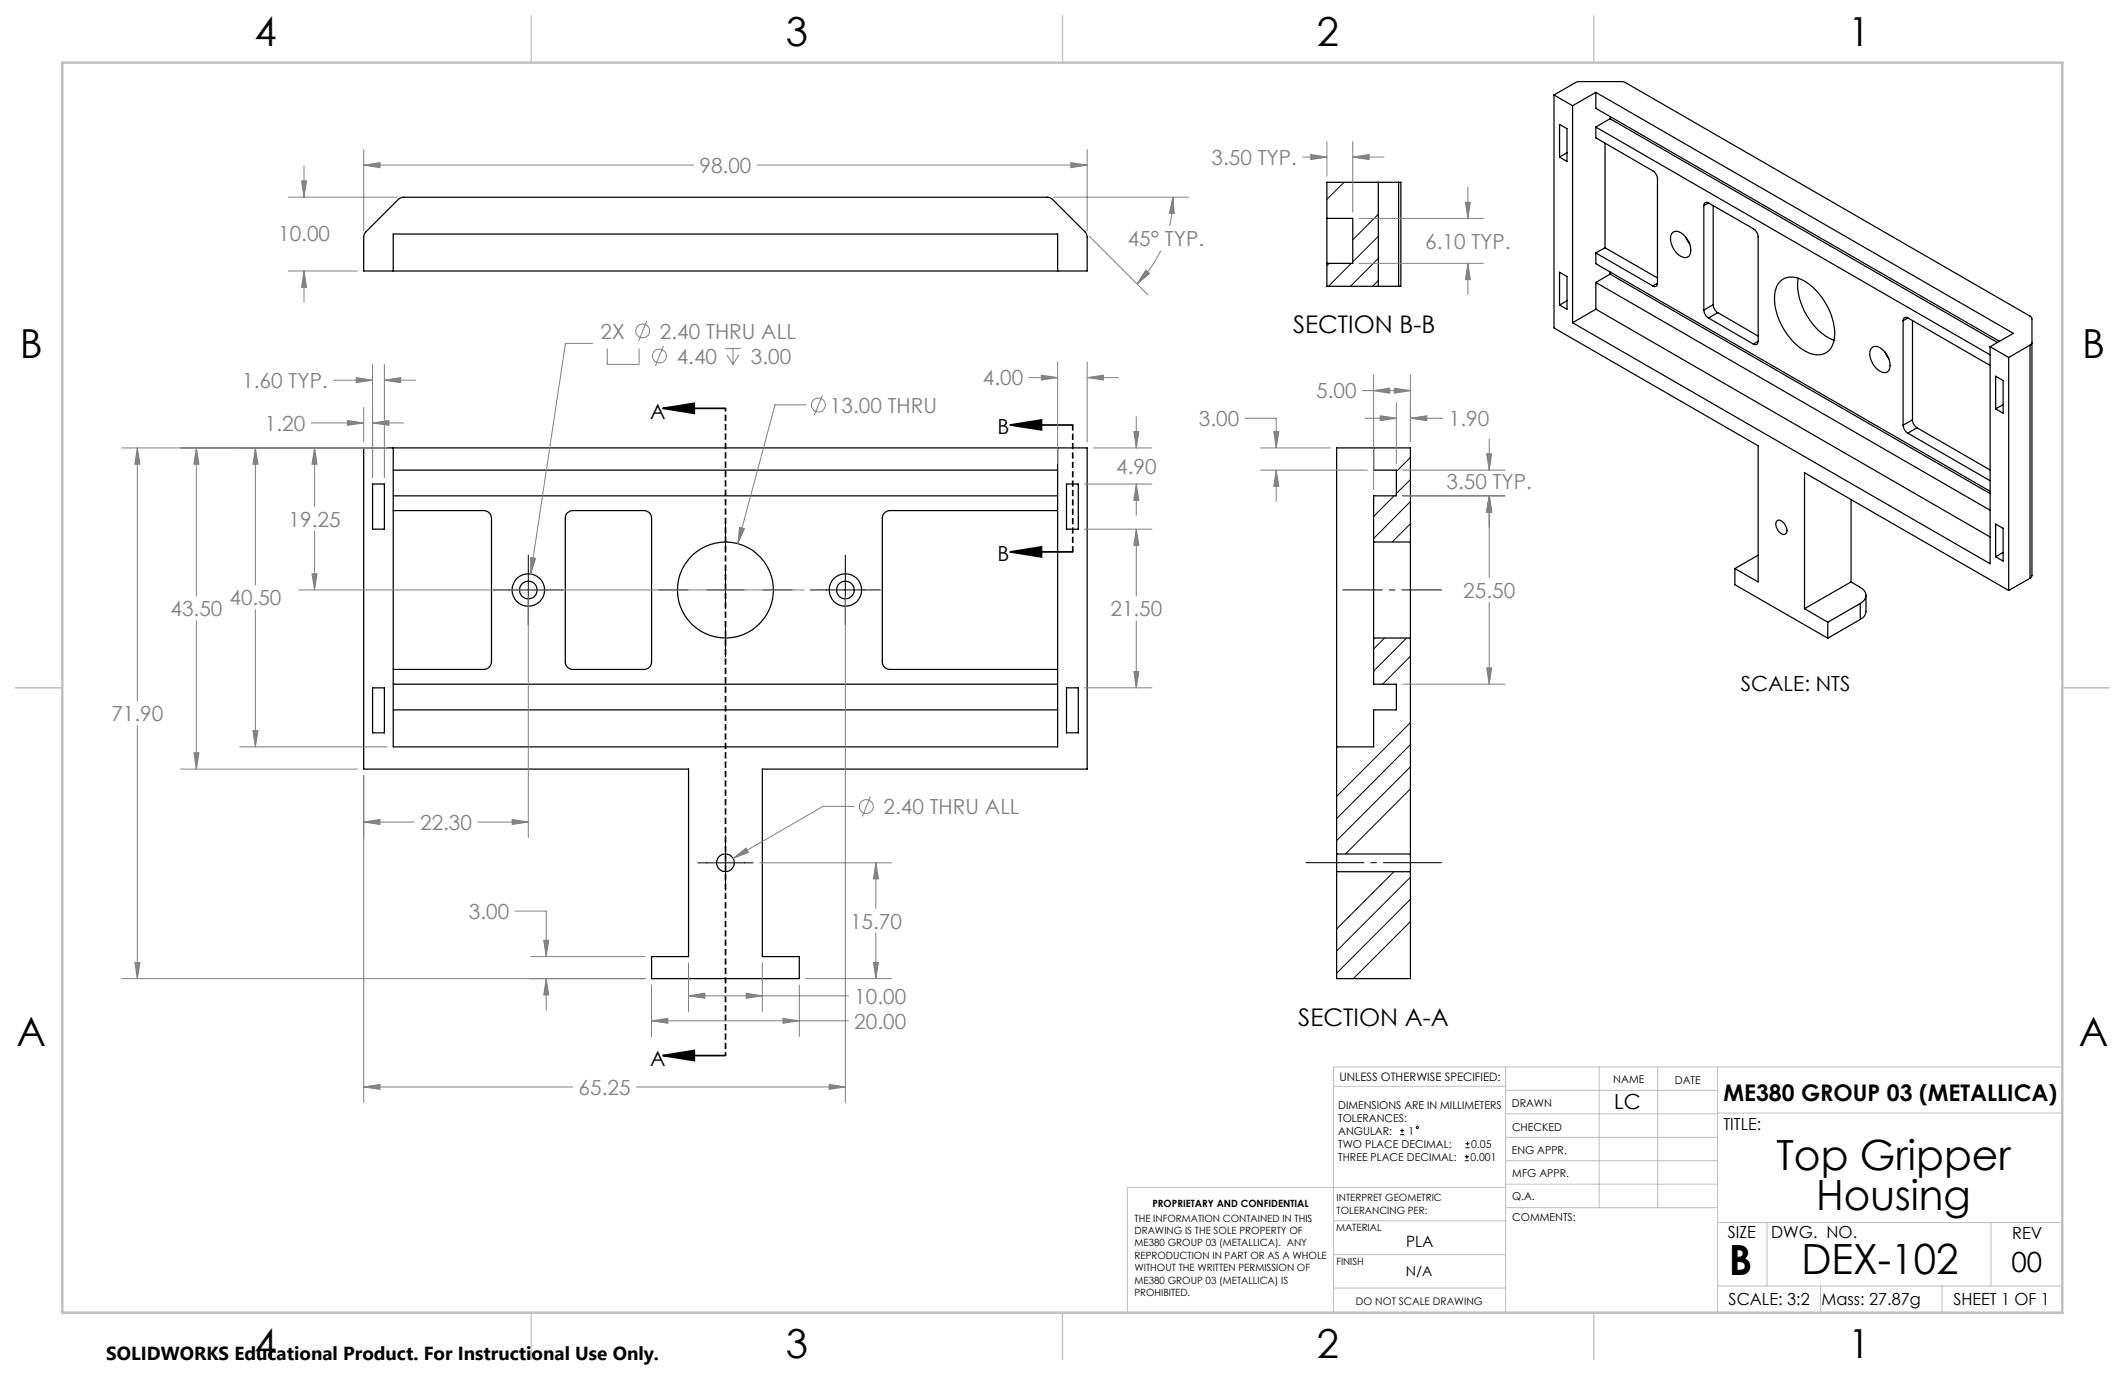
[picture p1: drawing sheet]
<svg xmlns="http://www.w3.org/2000/svg" width="432mm" height="279mm" viewBox="0 0 432 279" stroke-linecap="round" stroke-linejoin="round" font-family="sans-serif">
<g fill="none" stroke="#000" stroke-width=".25">
<path d="M315.8 19.3l4.7-2.7h9.1l.5 .1 82.7 47.8 .1 .2v52.3l-.4 .5M315.8 19.3v47.3l41.5 24v27.7l-4.8-2.8M315.8 19.3l3.7 2.2M324.3 18.8l84.8 48.9-4.7 2.7M324.3 18.8l-4.8 2.7M324.3 18.8v3.2l82 47.4M280.1 37v21.2M284.2 37h.5v21.2h-.5M284.2 37h-14.6v21.2h14.6M284.2 37v21.2M316.9 25.3l1.5 .8v6.7l-1.5-.9zM318.4 31l-1.5 .9"/>
<path d="M319.5 21.5v44.1M324.3 25.8v2.2l11.5 6.7a2.11 2.11 0 0 1 1 1.6v21.3M324.3 25.8l80.1 46.3M326.1 29.1v21.2M327.2 24.1l78.7 45.5M327.2 23.7v.4M327.2 24.1l-2.9 1.7M79.9 55.1v-7.5h135v7.5M81 40.5l.9-.4h131l1 .4 6.8 6.8 .2 .7v7.1h-147l.1-7.5 .3-.5zM269.6 44.4h5.3v9.1h-5.3M316.9 55.3l1.5 .9v6.6l-1.5-.8zM324.3 51.4v2.2l80.1 46.2"/>
<path d="M324.3 57.4v5.4M324.3 51.4l11.5 6.7M324.3 57.4l80.1 46.3M326.1 50.3l-1.8 1.1M326.1 50.3l10.7 6.2M327.2 55.3v.4M327.2 55.7l77.2 44.6M327.2 55.7l-2.9 1.7M336.8 57.6a.58 .58 0 0 1-.3 .6 .58 .58 0 0 1-.7-.1M336.8 57.6l-1 .5M339.8 47.3a1.47 1.47 0 0 1 2.1 .3 3.8 3.8 0 0 1 1.4 4.4 1.52 1.52 0 0 1-2.2-.2 4.3 4.3 0 0 1-1.5-4.1zM342.5 48.2l.8 1.3"/>
<path d="M346.2 41.8v21.2M347.2 41.2l9.1 5.3a2.1 2.1 0 0 1 1 1.7v21.2M347.2 41.2a.58 .58 0 0 0-.7 0 .58 .58 0 0 0-.3 .6M347.2 41.2l-1 .6M348.1 41.8v20.1M361.5 57.4a3.6 3.6 0 0 1 4.6-.6 13.3 13.3 0 0 1 6.7 11.3 3.7 3.7 0 0 1-2.7 3.9 6.3 6.3 0 0 1-5.3-2.1 12.8 12.8 0 0 1-4.1-10.7l.5-1.3zM365.4 56.6a12.8 12.8 0 0 0 4.1 10.5l1.4 1.1 1.8 .9M318.4 61.1l-1.5 .9M319.5 65.6l84.9 48.9v-44.1M324.3 62.8l-4.8 2.8M324.3 62.8l80.1 46.3M346.2 63a2.11 2.11 0 0 0 1 1.6"/>
<path d="M347.2 64.6l9.1 5.3M348.1 61.9a2.11 2.11 0 0 0 1 1.6M348.1 61.9l-1.9 1.1M349.1 63.5l8.2 4.8M349.1 63.5l-1.9 1.1M357.3 69.4a.58 .58 0 0 1-.3 .6 .58 .58 0 0 1-.7-.1M357.3 69.4l-1 .5M380.3 70.7a1.47 1.47 0 0 1 2.1 .2 3.7 3.7 0 0 1 1.3 4.5 1.56 1.56 0 0 1-2.1-.2 4.3 4.3 0 0 1-1.5-4.2zM383 71.5l.8 1.4M386.7 65.2v21.2M387.7 64.6a.6 .6 0 0 0-.7 0 .6 .6 0 0 0-.3 .6M387.7 64.6l16.7 9.7"/>
<path d="M387.7 64.6l-1 .6M388.6 65.2v20.1M404.4 70.4l3.8 2.2M405.5 76.4l1.5 .9v6.7l-1.5-.9zM408.2 72.6v47.4M412.5 70.1l-4.3 2.5M412.5 70.1v47.4M412.9 69.6l-.4 .5M73.9 91h147v65.3h-66v38.1h7.5v4.5h-30v-4.5h7.5v-38.1h-66zM75.7 98.4h2.4v9.1h-2.4zM79.9 91v60.8h135v-60.8M79.9 95.5h135"/>
<path d="M216.7 98.4h2.4v9.1h-2.4zM279.1 91v4.5h4.6v5.3h-4.6v9.3M386.7 86.4a2.11 2.11 0 0 0 1 1.6M387.7 88l16.7 9.7M388.6 85.3a1.96 1.96 0 0 0 .9 1.6M388.6 85.3l-1.9 1.1M389.5 86.9l14.9 8.6M389.5 86.9l-1.8 1.1M407 82.2l-1.5 .9M79.9 103.8h18.5a1.57 1.57 0 0 1 1.5 1.5v29.2a1.57 1.57 0 0 1-1.5 1.5h-18.5M79.9 100.8h135M115.3 104.2l1-.4h14.6a1.51 1.51 0 0 1 1.5 1.5v29.2a1.51 1.51 0 0 1-1.5 1.5h-14.6a1.51 1.51 0 0 1-1.4-1.5v-29.2l.1-.6z"/>
<path d="M214.9 103.8h-34.1a1.57 1.57 0 0 0-1.5 1.5v29.2a1.57 1.57 0 0 0 1.5 1.5h34.1M279.1 110.1v19.5M279.1 110.1h7.5M286.6 110.1v19.5M286.6 110.1v-19.1h-15v82.5M352.5 115.5v3.3l18.9 10.9M357.3 112.8l-4.8 2.7M361.1 105.8a1.27 1.27 0 0 1 1.7 .8l.1 .4a.89 .89 0 0 1 .2 1.1 .89 .89 0 0 1-.9 .4 2.29 2.29 0 0 1-1.3-2.5zM376.1 118.3a5.2 5.2 0 0 1 2.9 2.1 1.78 1.78 0 0 1-1 2.2M376.1 118.3l-9.4 5.4M376.1 101.5v16.8M405.5 106.5l1.5 .9v6.6l-1.5-.9z"/>
<path d="M407 112.3l-1.5 .8M408.2 120l-41.5-23.9v27.6M412.5 117.5l-4.3 2.5M75.7 139.8h2.4v9.1h-2.4zM79.9 139h135M216.7 139.8h2.4v9.1h-2.4zM279.1 129.6v9.4h4.6v5.3h-4.6v7.5h-7.5M279.1 129.6h7.5M286.6 129.6v43.9M366.7 123.7l4.7 2.7M371.4 126.4v3.3M378 122.6l-6.6 3.8"/>
<path d="M378 122.6v3.3M378 125.9l-6.6 3.8M379.2 121v3.2a1.9 1.9 0 0 1-1.2 1.7M79.9 144.3h135M271.6 173.5v3.6M271.6 177.1v21.8h15v-21.8M271.6 173.5h15M271.6 177.1h15M286.6 173.5v3.6"/>
<circle cx="107.4" cy="119.9" r="1.8"/>
<circle cx="107.4" cy="119.9" r="3.3"/>
<circle cx="147.4" cy="119.9" r="9.8"/>
<circle cx="171.8" cy="119.9" r="1.8"/>
<circle cx="171.8" cy="119.9" r="3.3"/>
<circle cx="147.4" cy="175.3" r="1.81"/>
</g>
<g fill="none" stroke="#000" stroke-width=".2">
<path d="M273.1 37l-3.5 3.5M270.1 53.5l-.5 .5M274.6 53.5l-4.7 4.7M280.1 43.5l-5.2 5.2M280.1 48l-5.2 5.2M280.1 52.5l-5.7 5.7M280.1 57l-1.2 1.2M286.6 93l-2.9 2.8M286.6 97.4l-2.9 2.9M100.3 119.9h14.2M107.4 112.8v14.2M133.8 119.9h6"/>
<path d="M143.6 119.9h7.6M147.4 106.3v6M147.4 116.1v7.6M155 119.9h6M164.7 119.9h14.2M171.8 112.8v14.2M283.3 100.8l-4.2 4.2M286.6 101.9l-7.5 7.5M286.6 106.4l-3.7 3.7M147.4 127.5v6M281.3 129.6l-2.2 2.3M285.8 129.6l-6.7 6.8"/>
<path d="M286.6 133.4l-5.6 5.6M286.6 146.8l-15 15M286.6 151.3l-15 15M286.6 155.8l-15 15M141.8 175.3h11.2M147.4 169.7v11.2M283.2 177.1l-11.6 11.7M286.6 178.3l-15 15M286.6 160.3l-13.2 13.2M286.6 182.7l-15 15.1M286.6 187.3l-11.6 11.6M284.5 230.6h.8"/>
<path d="M284.5 229.7h.8M284.9 229.3v.9M297.6 235.9h.9M297.6 235.1h.9M297.8 233.2h.8M297.8 232.4h.8M298.1 234.6v.9M298.2 232v.8"/>
<circle cx="288" cy="229.1" r=".2"/>
</g>
<g fill="none" stroke="#808080" stroke-width=".2">
<path d="M61.3 36.8h1l-.5 3.3zM61.8 33.7v6.4M73.9 33.5l3.3-.4v1zM73.9 30.4v16.5M73.9 33.5h67.1M153.8 33.5h67.1M217.6 33.1l3.3 .4-3.3 .6zM220.9 30.4v16.5M264.7 31.9h4.9M266.3 31.4l3.3 .5-3.3 .5zM269.6 28.8v7M274.9 31.9l3.3-.5v1z"/>
<path d="M274.9 28.8v14.3M274.9 31.9h6.3M298.3 38v6.4M58.6 40.1h22.2M58.6 55.1h14M61.8 55.1l.5 3.3h-1zM61.8 55.1v6.3M214.1 40.1h27.4M221.4 48l11.9 11.9M232.8 54.9l.8 .7-2.6 2.1zM235.9 50.9a24.4 24.4 0 0 1-4.9 6.8M238.3 40.1l.3 3.3-1-.1z"/>
<path d="M238.3 40.1a26.9 26.9 0 0 1-.6 5.8M276.2 44.4h25.2M276.2 53.5h25.2M297.8 41.1h1l-.5 3.3zM298.3 53.5l.5 3.3h-1zM298.3 53.5v6.4M67.8 77.3h7.9M72.4 76.7l3.3 .6-3.3 .5zM75.7 74.1v23M78.1 77.3l3.3-.6v1.1zM78.1 74.1v23M78.1 77.3h6.4"/>
<path d="M120.4 69.8h-5.5l-7.1 46.8M123.4 70.8v3.2h6.5v-3.2M131.4 65.2l-1.6 4.1M134.8 70.3l-1.6 4.1M147.3 70.8h3.2M147.7 72.1l1.2 1.9M148.9 70.8v3.2M150.1 72.1l-1.2 1.9M209.1 76.7h5.8M211.6 76.2l3.3 .5-3.3 .5zM214.9 73.6v20.7M220.9 76.7l3.3-.5v1z"/>
<path d="M220.9 73.6v16.1M220.9 76.7h6.4M276.8 79.4h9.8M279.1 79.4l3.3-.5v1zM279.1 76.2v23.3M283.3 78.9l3.3 .5-3.3 .5zM286.6 76.2v13.5M24.7 91h53.9M27.9 91l.5 3.3h-1zM27.9 91v51.4M39.9 91l.5 3.3h-1zM39.9 91v30.1"/>
<path d="M51.9 91l.5 3.3h-1zM51.9 91v27.9M63.2 85.9h10.7M63.9 91l.5 3.3h-1zM63.9 91v11.9M70.6 85.4l3.3 .5-3.3 .5zM73.9 82.8v6.9M75.7 85.9l3.3-.5v1zM75.7 85.9h6.4M163.8 82.3h-6.3l-7.6 28.2M167.1 80.3l-1.6 4M220.4 98.4h13.7"/>
<path d="M222.2 91h11.9M230.4 87.7h1l-.5 3.3zM230.9 98.4l.5 3.3h-1zM230.9 84.7v6.3M230.9 98.4v6.3M253 85h6.3v6M256.2 91h14.1M256.2 95.5h21.6M258.8 87.7h1.1l-.6 3.3zM259.3 95.5l.6 3.3h-1.1zM259.3 95.5v6.4M277.4 85h6.3"/>
<path d="M280.5 84.5l3.2 .5-3.2 .5zM283.7 81.8v12.5M285 95.5h20.8M286.6 85l3.3-.5v1zM286.6 85h6.6M302.1 92.2h1l-.5 3.3zM302.6 89.2v6.3M60.7 119.9h102.7M63.4 116.6h1l-.5 3.3zM63.9 108v11.9M107.8 113.3l1 .2-1 3.1zM150.3 107.1l1 .3-1.4 3.1z"/>
<path d="M220.4 107.5h13.7M230.9 107.5l.5 3.3h-1zM230.9 107.5v13.6M285 100.8h20.8M302.6 100.8l.5 3.3h-1zM302.6 100.8v16.6M39.9 126.2v30.1M51.9 123.9v27.9M107.4 121.1v49.1M171.8 121.1v102.9M220.4 139.8h13.7M230.4 136.5h1l-.5 3.3z"/>
<path d="M230.9 126.2v13.6M285 139h20.8M302.1 135.7h1l-.5 3.3zM302.6 122.4v16.6M27.9 147.5v51.4M36.7 156.3h35.9M39.4 153h1l-.5 3.3zM48.7 151.8h29.9M51.4 148.4h1l-.5 3.4zM73.9 157.6v66.4M73.9 167l3.3-.5v1zM73.9 167h10.3"/>
<path d="M97.1 167h10.3M104.1 166.5l3.3 .5-3.3 .5zM149 174.4l2.6-2.1 .5 .9zM154.3 175.3h26.9M173.6 163.9h-6.4l-18.2 10.5M176.8 161.9l-1.6 4M178 175.3l.5 3.3h-1zM178 175.3v9.3M24.7 198.9h106.4M27.4 195.6h1l-.5 3.3zM104.6 185.1h6.4v9.3M107.8 194.4h23.3"/>
<path d="M110.5 191.1h1l-.5 3.3zM111 198.9l.5 3.3h-1zM111 198.9v6.3M139.9 195.7v9.8M154.9 195.7v9.8M163.7 198.9h17.5M177.5 195.6h1l-.5 3.3zM178 189.6v9.3M132.4 207.4l3.3-.5v1zM132.4 200.1v10.5M132.4 207.4h40M139.9 202.4l3.3-.6v1z"/>
<path d="M139.9 202.4h32.5M151.6 201.8l3.3 .6-3.3 .4zM159.1 206.9l3.3 .5-3.3 .5zM162.4 200.1v10.5M73.9 220.9l3.3-.6v1.1zM73.9 220.9h42.5M129.3 220.9h42.5M168.5 220.3l3.3 .6-3.3 .5z"/>
<circle cx="130.6" cy="67.2" r="1.41"/>
<circle cx="134" cy="72.4" r="1.42"/>
<circle cx="166.3" cy="82.3" r="1.42"/>
<circle cx="176" cy="163.9" r="1.41"/>
</g>
<path d="M134.7 83l6.4-1v2zM134.7 83h12.7M205.3 86.4l6.3-1.1v2zM205.3 86.4h12.7M205.3 112.1l6.3-1v2.1zM205.3 112.1h12.7M134.7 214.5l6.4-1v2zM134.7 214.5h12.7" fill="none" stroke="#000" stroke-width=".35"/>
<path d="M265.3 175.3h27.7" fill="none" stroke="#000" stroke-width=".2" stroke-dasharray="15.2 1.3 1.3 1.3" stroke-dashoffset="3.3" stroke-linecap="butt"/>
<path d="M293 119.9h-20.2" fill="none" stroke="#000" stroke-width=".2" stroke-dasharray="15.2 1.3 1.3 1.3" stroke-dashoffset="7" stroke-linecap="butt"/>
<path d="M147.4 83v131.5" fill="none" stroke="#000" stroke-width=".35" stroke-dasharray="1.3 .6" stroke-dashoffset=".6" stroke-linecap="butt"/>
<path d="M218 86.3v25.8" fill="none" stroke="#000" stroke-width=".35" stroke-dasharray="1.3 .6" stroke-dashoffset=".1" stroke-linecap="butt"/>
<g fill="none" stroke="#c0c0c0" stroke-width=".2">
<path d="M305.9 216.8v49.9M324.9 216.8v28.6M336.8 216.8v28.6M349 216.8v49.9M419.1 216.8h-148.1v49.9M271 220.7h34.9M305.9 231.1h43.1M305.9 226.3h43.1M305.9 221.6h43.1M305.9 235.9h43.1M349 226.2h70.1M271 255h34.9"/>
<path d="M271 248.1h35M305.9 240.6h43.1M306 245.4h43M306 241.3h-76.9v25.4M349 248.4h70.1M359.1 248.4v12.9M404.6 248.4v12.9M271 261.7h34.9M349 261.3h70.1M369.9 261.3v5.4M394.6 261.3v5.4"/>
</g>
<path d="M108 3.2v9.5M215.9 3.2v9.5M323.8 3.2v9.5M3.1 139.7h9.6M419.1 139.7h9.5M108 266.7v9.6M215.9 266.7v9.6M323.8 266.7v9.6" fill="none" stroke="#c0c0c0" stroke-width=".25"/>
<path d="M12.7 12.7h406.4v254h-406.4z" fill="none" stroke="#c0c0c0" stroke-width=".5"/>
<path d="M134.7 83l6.4-1v2zM134.7 214.5l6.4-1v2zM205.3 86.4l6.3-1.1v2zM205.3 112.1l6.3-1v2.1z" fill="#000"/>
<path d="M107.8 113.3v3.3l1-3.1zM73.9 167l3.3-.5v1zM104.1 166.5l3.3 .5-3.3 .5zM73.9 220.9l3.3-.6v1.1zM168.5 220.3l3.3 .6-3.3 .5zM63.9 91l.5 3.3h-1zM63.4 116.6h1l-.5 3.3zM150.3 107.1l-.4 3.4 1.4-3.1zM70.6 85.4l3.3 .5-3.3 .5zM75.7 85.9l3.3-.5v1zM72.4 76.7l3.3 .6-3.3 .5zM78.1 77.3l3.3-.6v1.1zM230.4 87.7h1l-.5 3.3zM230.9 98.4l.5 3.3h-1zM230.9 107.5l.5 3.3h-1zM230.4 136.5h1l-.5 3.3zM39.9 91l.5 3.3h-1zM39.4 153h1l-.5 3.3zM27.9 91l.5 3.3h-1zM27.4 195.6h1l-.5 3.3zM111 198.9l.5 3.3h-1zM110.5 191.1h1l-.5 3.3zM132.4 207.4l3.3-.5v1zM159.1 206.9l3.3 .5-3.3 .5zM139.9 202.4l3.3-.6v1zM151.6 201.8l3.3 .6-3.3 .4zM51.9 91l.5 3.3h-1zM51.4 148.4h1l-.5 3.4zM220.9 76.7l3.3-.5v1zM211.6 76.2l3.3 .5-3.3 .5zM177.5 195.6h1l-.5 3.3zM178 175.3l.5 3.3h-1zM149 174.4l3.1-1.2-.5-.9zM283.3 78.9l3.3 .5-3.3 .5zM279.1 79.4l3.3-.5v1zM286.6 85l3.3-.5v1zM280.5 84.5l3.2 .5-3.2 .5zM258.8 87.7h1.1l-.6 3.3zM259.3 95.5l.6 3.3h-1.1zM302.1 92.2h1l-.5 3.3zM302.6 100.8l.5 3.3h-1zM302.6 100.8l.5 3.3h-1zM302.1 135.7h1l-.5 3.3zM73.9 33.5l3.3-.4v1zM217.6 33.1l3.3 .4-3.3 .6zM232.8 54.9l.8 .7-2.6 2.1zM238.3 40.1l.3 3.3-1-.1zM61.3 36.8h1l-.5 3.3zM61.8 55.1l.5 3.3h-1zM297.8 41.1h1l-.5 3.3zM298.3 53.5l.5 3.3h-1zM266.3 31.4l3.3 .5-3.3 .5zM274.9 31.9l3.3-.5v1z" fill="#808080"/>
<g font-size="8.5">
<text x="361" y="237.7">Top Gripper</text>
<text x="369.1" y="245.8">Housing</text>
<text x="351.3" y="259">B</text>
<text x="366" y="258.9">DEX-102</text>
</g>
<g font-size="8.1">
<text x="51.7" y="9.3">4</text>
<text x="159.7" y="9.3">3</text>
<text x="267.6" y="9.3">2</text>
<text x="375.6" y="9.3">1</text>
<text x="4" y="72.8">B</text>
<text x="423.1" y="72.8">B</text>
<text x="3.3" y="212.5">A</text>
<text x="422.4" y="212.5">A</text>
<text x="51.7" y="276">4</text>
<text x="159.7" y="276">3</text>
<text x="267.6" y="276">2</text>
<text x="375.6" y="276">1</text>
</g>
<text font-size="5.6" x="408.7" y="258.5">00</text>
<g font-size="4.9">
<text x="262.7" y="67.7">SECTION B-B</text>
<text x="263.8" y="208.5">SECTION A-A</text>
</g>
<text font-size="4.7" x="350.2" y="223.8">ME380 GROUP 03 (METALLICA)</text>
<g font-size="4.2" fill="#808080">
<text x="142.1" y="35.1">98.00</text>
<text x="246.2" y="33.5">3.50 TYP.</text>
<text x="56.5" y="49.1">10.00</text>
<text x="229.2" y="50">45° TYP.</text>
<text x="289.6" y="50.5">6.10 TYP.</text>
<text x="122" y="68.8">2X</text>
<text x="134.1" y="68.8">2.40 THRU ALL</text>
<text x="137.5" y="73.9">4.40</text>
<text x="152.6" y="73.9">3.00</text>
<text x="49.2" y="78.8">1.60 TYP.</text>
<text x="168.6" y="83.8">13.00 THRU</text>
<text x="199.7" y="78.3">4.00</text>
<text x="267.5" y="81">5.00</text>
<text x="53.8" y="87.5">1.20</text>
<text x="243.6" y="86.6">3.00</text>
<text x="294.4" y="86.6">1.90</text>
<text x="226.8" y="96.3">4.90</text>
<text x="293.9" y="99.3">3.50 TYP.</text>
<text x="58.6" y="107">19.25</text>
<text x="34.6" y="125.2">43.50</text>
<text x="46.6" y="123">40.50</text>
<text x="225.6" y="125.2">21.50</text>
<text x="297.3" y="121.5">25.50</text>
<text x="22.6" y="146.5">71.90</text>
<text x="179.5" y="165.4">2.40 THRU ALL</text>
<text x="85.4" y="168.6">22.30</text>
<text x="95.3" y="186.7">3.00</text>
<text x="172.7" y="188.7">15.70</text>
<text x="173.6" y="203.9">10.00</text>
<text x="173.6" y="209">20.00</text>
<text x="117.6" y="222.4">65.25</text>
</g>
<g font-size="4.2">
<text x="132.1" y="85.1">A</text>
<text x="202.7" y="88.2">B</text>
<text x="202.7" y="114">B</text>
<text x="353.7" y="140.5">SCALE: NTS</text>
<text x="132.1" y="216.6">A</text>
<text x="328" y="225.4">LC</text>
</g>
<text font-size="3.8" x="21.6" y="276.3">SOLIDWORKS Educational Product. For Instructional Use Only.</text>
<g font-size="3.4">
<text x="350.2" y="229.5">TITLE:</text>
<text x="351.1" y="251.6">SIZE</text>
<text x="359.9" y="251.6">DWG. NO.</text>
<text x="408.9" y="251.7">REV</text>
<text x="351.2" y="265.2">SCALE: 3:2</text>
<text x="370.1" y="265.3">Mass: 27.87g</text>
<text x="396.9" y="265.2">SHEET 1 OF 1</text>
</g>
<text font-size="3.2" x="285.7" y="253.3">PLA</text>
<text font-size="2.8" x="285.7" y="259.4">N/A</text>
<text font-size="2.4" x="272.2" y="219.7">UNLESS OTHERWISE SPECIFIED:</text>
<g font-size="2.2">
<text x="327.8" y="220.1">NAME</text>
<text x="340.3" y="220.2">DATE</text>
<text x="271.9" y="225.3">DIMENSIONS ARE IN MILLIMETERS</text>
<text x="271.9" y="227.9">TOLERANCES:</text>
<text x="307.2" y="224.9">DRAWN</text>
<text x="271.9" y="230.6">ANGULAR:</text>
<text x="271.9" y="233.2">TWO PLACE DECIMAL:</text>
<text x="286.2" y="230.6">1</text>
<text x="298.9" y="233.2">0.05</text>
<text x="307.3" y="229.8">CHECKED</text>
<text x="271.9" y="235.9">THREE PLACE DECIMAL:</text>
<text x="298.8" y="235.9">0.001</text>
<text x="307.2" y="234.5">ENG APPR.</text>
<text x="307.3" y="239.2">MFG APPR.</text>
<text x="307.3" y="243.9">Q.A.</text>
<text x="307.3" y="248.1">COMMENTS:</text>
</g>
<text font-size="2.1" x="275.5" y="265.1">DO NOT SCALE DRAWING</text>
<g font-size="2">
<text x="234.2" y="245.3">PROPRIETARY AND CONFIDENTIAL</text>
<text x="271.6" y="244.1">INTERPRET GEOMETRIC</text>
<text x="230.5" y="248.2">THE INFORMATION CONTAINED IN THIS</text>
<text x="230.5" y="250.7">DRAWING IS THE SOLE PROPERTY OF</text>
<text x="271.5" y="250.2">MATERIAL</text>
<text x="271.6" y="246.6">TOLERANCING PER:</text>
<text x="230.5" y="253.3">ME380 GROUP 03 (METALLICA). ANY</text>
<text x="230.5" y="255.8">REPRODUCTION IN PART OR AS A WHOLE</text>
<text x="271.5" y="257">FINISH</text>
<text x="230.5" y="258.3">WITHOUT THE WRITTEN PERMISSION OF</text>
<text x="230.5" y="260.8">ME380 GROUP 03 (METALLICA) IS</text>
<text x="230.5" y="263.4">PROHIBITED.</text>
</g>
</svg>
